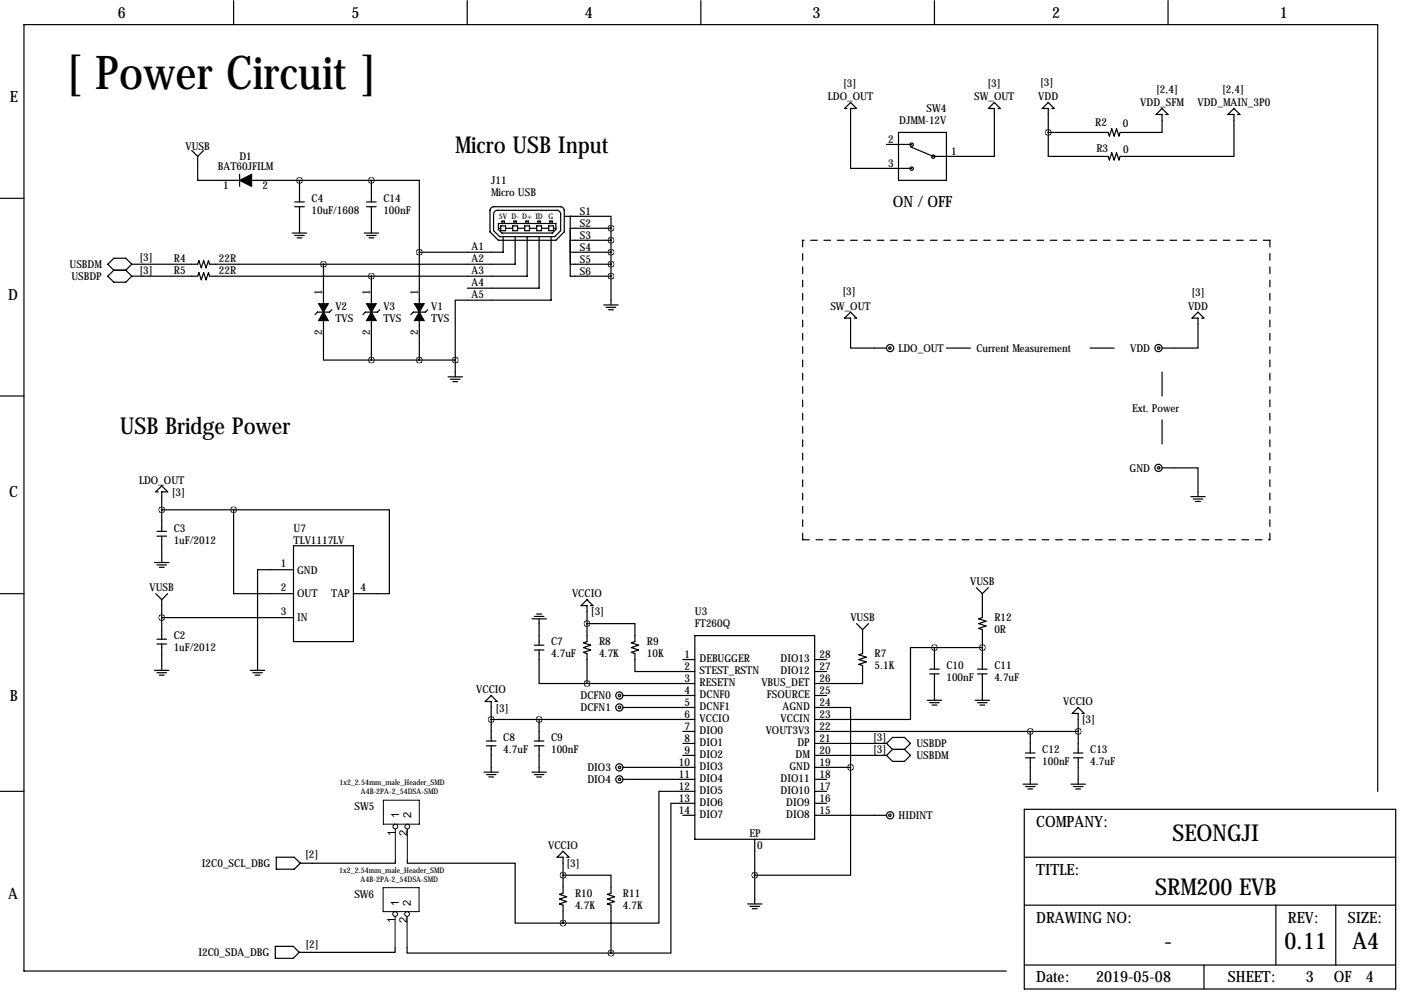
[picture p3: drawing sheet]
<svg xmlns="http://www.w3.org/2000/svg" width="297mm" height="211mm" viewBox="0 0 297 211" stroke-linecap="round" stroke-linejoin="round" font-family="sans-serif">
<g fill="none" stroke="#000" stroke-width=".25">
<path d="M49.5 .1v5.1M99.1 .1v5.1M148.6 .1v5.1M198.1 .1v5.1M247.6 .1v5.1M40.6 31.9l1.3 1.3M41.9 33.2v5h8.9M43.2 31.9l-1.3 1.3M50.8 37v2.5M53.3 38.2h25.4M63.5 38.2v4.6M78.7 38.2h10.2v15.3"/>
<path d="M78.7 38.2v4.6M179.6 23h-.5l1.2-1.3 1.3 1.3h-1.3v12.7h13M188 30.6h5.3M190.5 28.1h10.2v10.1h-10.2zM211.6 23h.5l-1.3-1.3-1.3 1.3h1.3v10.2h-12.9l-4.9-2.1M223 23h.5l-1.3-1.3-1.2 1.3h1.2v5.1M247.1 24.3h.5l-1.2-1.3-1.3 1.3h1.3v3.8h-8.9l-.3 .7-.5-1.5-.5 1.5-.5-1.5-.5 1.5-.3-.7h-12.7M262.4 24.3h.5l-1.3-1.3-1.3 1.3h1.3v8.9h-24.1l-.3 .7-.5-1.5-.5 1.5-.5-1.5-.5 1.5-.3-.7h-12.7v-5.1M0 42.1h5.1M24.1 57.3h2.6M24.1 57.3l-1.2 1.3 1.2 1.2h2.6l1.2-1.2M26.7 57.3l1.2 1.3"/>
<path d="M27.9 56l-1.2-1.2h-2.6l-1.2 1.2 1.2 1.3M27.9 56l-1.2 1.3M62 49.4h3M62.5 43.8h2M62.5 42.8h2M62.5 49.9h2M63 50.4h1M63.5 43.8v5.6M68.6 56v8.4M77.2 49.4h3.1M77.7 43.8h2.1M77.7 42.8h2.1"/>
<path d="M77.7 49.9h2.1M78.2 50.4h1M78.7 43.8v5.6M78.7 58.6v5.8M88.9 53.5v10.9M103.9 44.6v4.6l1.8 1.7h12.2l1.7-1.7v-4.6M104.6 43.8h14.3M104.7 43.8a.81 .81 0 0 0-.8 .8M104.9 44.8l.5-.2h12.7a.82 .82 0 0 1 .8 .8v3.5l-1.3 1.3h-11.7l-1.3-1.3v-3.5zM105.7 47.4h12.2v1.3l-.8 .7h-10.7l-.7-.7zM105.7 48.4h.5M106.2 47.9h1v1h-1z"/>
<path d="M106.4 47.4v-.5h.5v.5M106.7 50.2v3.3h-17.8M107.2 48.4h1.5M108.7 47.9h1v1h-1zM109 47.4v-.5h.5v.5M109.2 50.2v5.8h-64.8l-.2-.7-.5 1.5-.5-1.5-.5 1.5-.5-1.5-.3 .7h-14M109.7 48.4h1.6M111.3 47.9h1v1h-1zM111.5 47.4v-.5h.5v.5M111.8 50.2v8.4h-67.4l-.2-.8-.5 1.5-.5-1.5-.5 1.5-.5-1.5-.3 .8h-14M112.3 48.4h1.5M113.8 47.9h1v1h-1z"/>
<path d="M114 47.4v-.5h.6v.5M114.3 50.2v10.9h-15.2M114.8 48.4h1.5M116.3 47.9h1v1h-1zM116.6 47.4v-.5h.5v.5M116.8 50.2v13.4h-20.3v12.7M117.3 48.4h.6M118.8 43.8a.81 .81 0 0 1 .8 .8M119.6 45.9h9.9v2.5M120.9 56h8.6M120.9 45.9v12.7h8.6M120.9 48.4h8.6"/>
<path d="M120.9 50.9h8.6M120.9 53.5h8.6M129.5 48.4v16.3M68.6 68v8.3h10.1M70.4 65.7l-.6 .5h-2.5l-.5 .5M78.7 68v8.3M78.7 76.3h17.8M80.5 65.7l-.5 .5h-2.5l-.5 .5M88.9 68v8.3M90.7 65.7l-.5 .5h-2.6l-.5 .5M95 79.9h3M96.5 76.3v3.6"/>
<path d="M128 64.7h3.1M128.5 65.2h2.1M129 65.7h1M181.1 67.5h.5l-1.3-1.3-1.2 1.3h1.2v6.3h7.7M200.7 73.8h5M231.1 73.8h5.1M246.4 78.9v5.1M254.8 67.5h.5l-1.3-1.3-1.3 1.3h1.3v6.3h-7.6M0 84h5.1M95.5 80.4h2M96 80.9h1M246.4 99.2h7.6v6.1"/>
<path d="M246.4 89v5.1M32.8 119.3h3M33.3 112.7h2M33.3 113.7h2M33.3 119.8h2M33.5 104.3h-.5l1.3-1.3 1.3 1.3h-1.3v8.4M34.3 113.7v5.6M34.3 108.1h15.2M49.5 108.1v17.8h12.7M49.5 108.1h33v17.8h-7.6M62.2 115.7h12.7v20.3h-12.7zM252.5 105.3h3"/>
<path d="M253 105.8h2M253.5 106.3h1M0 125.9h5.1M33 125.9l1.3 1.2M33.3 135.5h2M33.3 136.5h2M33.8 120.3h1M34.3 127.1v8.4M34.3 136.5v5.6M34.3 131h27.9M35.6 125.9l-1.3 1.2M62.2 120.8h-7.6v21.3"/>
<path d="M112.8 131.2h3M113.3 136.8h2M113.3 137.8h2M113.3 130.7h2M113.8 130.2h1M114.3 137.8v7.1h10.2M114.3 131.2v5.6M124.5 132.2h10.1v3.8l-.7 .3 1.5 .5-1.5 .5 1.5 .5-1.5 .5 .7 .3v3.8h12.7M125.2 128.4h.5l-1.2-1.3-1.3 1.3h1.3v7.6l-.8 .3 1.5 .5-1.5 .5 1.5 .5-1.5 .5 .8 .3v6.3M144.8 139.8h2.5M147.3 134.8h25.4v43.1h-25.4zM172.7 139.8h2.6"/>
<path d="M181.6 132.2l1.3 1.3M182.9 133.5v5.1l-.8 .2 1.5 .5-1.5 .5 1.5 .5-1.5 .6 .8 .2v3.8h-10.2M184.1 132.2l-1.2 1.3M198.1 137.3h-5.1v15.2h-20.3M198.1 137.3v4.6M198.1 137.3h10.2M207 124.6l1.3 1.3M208.3 125.9v5.1l-.8 .2 1.5 .5-1.5 .5 1.5 .5-1.5 .5 .8 .3v8.4M209.5 124.6l-1.2 1.3M32.8 142.1h3M33.3 142.6h2M33.8 143.1h1"/>
<path d="M53.1 142.1h3M53.6 142.6h2M54.1 143.1h1M103.1 157.1h2.1M103.1 158.1h2.1M104.1 152.5h43.2M104.1 158.1v5.6M104.9 148.7h.5l-1.3-1.2-1.2 1.2h1.2v8.4M113.3 157.1h2M113.3 158.1h2M114.3 152.5v4.6M114.3 158.1v5.6"/>
<path d="M124.5 144.9h22.8M132.1 147.5h15.2M132.1 150h15.2M144.8 155.1h2.5M144.8 157.6h2.5M172.7 150h7.6v12.7M172.7 142.4h2.6M172.7 147.5h2.6M172.7 155.1h55.9M172.7 157.6h15.3M188 157.6l1.2-1.2h2.6l1.2 1.2-1.2 1.3M188 157.6l1.2 1.3"/>
<path d="M189.2 158.9l-1.2 1.3M189.2 158.9h2.6M191.8 158.9l1.2 1.3-1.2 1.2h-2.6l-1.2-1.2M196.6 148.5h3M197.1 141.9h2M197.1 142.9h2M197.1 149h2M197.6 149.5h1M198.1 142.9v5.6M206.8 148.5h3M207.3 141.9h2M207.3 142.9h2"/>
<path d="M207.3 149h2M207.8 149.5h1M208.3 142.9v5.6M217.4 159.7h2.1M218.4 155.1v4.6M227.6 159.7h2M229.4 151.3h.5l-1.3-1.3-1.3 1.3h1.3v8.4M0 167.8h5.1M102.6 163.7h3.1M103.1 164.2h2.1M103.6 164.7h1M112.8 163.7h3"/>
<path d="M113.3 164.2h2M113.8 164.7h1M132.1 162.7h15.2M132.1 165.2h15.2M144.8 160.2h2.5M144.8 172.9h2.5M147.3 167.8h-7.6v27.9h-20.3M147.3 170.3h-5.1v31.8h-12.7M160 177.9v13.8M172.7 167.8h2.6M172.7 160.2h15.3M172.7 162.7h7.6"/>
<path d="M172.7 165.2h2.6M172.7 170.3h2.6M172.7 172.9h15.3M180.3 162.7v22.9h-20.3M216.9 166.3h3.1M217.2 171.6h78.7v38.1h-78.7zM217.4 160.7h2.1M217.4 166.8h2.1M217.9 167.3h1M218.4 160.7v5.6M227.1 166.3h3M227.6 160.7h2"/>
<path d="M227.6 166.8h2M228.1 167.3h1M228.6 160.7v5.6M292.1 167.8v-162.6h-287v200.7h208.3M58.6 181.8h3.8l1.3 1.2-1.3 1.3h-3.8zM83.8 182.4v.6h-20.1M86.4 182.4v.6h22.8v12.7h10.2M119.4 185.6h10.1v3.8l-.7 .2 1.5 .5-1.5 .5 1.5 .5-1.5 .6 .7 .2v10.2M120.1 181.8h.5l-1.2-1.3-1.3 1.3h1.3v7.6l-.8 .2 1.5 .5-1.5 .5 1.5 .5-1.5 .6 .8 .2v3.8M158.5 191.7h3M159 192.2h2M159.5 192.7h1"/>
<path d="M217.2 191.9h78.7M217.2 181.8h78.7M270.5 191.9v12.7M283.2 191.9v12.7M58.4 200.6h3.8l1.2 1.3-1.2 1.3h-3.8zM83.8 200.9v1h-20.4M86.3 200.9v1.2h43.2M217.2 204.6h78.7M255.3 204.6v5.1"/>
<circle cx="193.3" cy="30.7" r=".36"/>
<circle cx="193.3" cy="35.8" r=".36"/>
<circle cx="197.9" cy="33.2" r=".36"/>
<circle cx="188.7" cy="73.8" r=".25"/>
<circle cx="188.7" cy="73.8" r=".76"/>
<circle cx="245.6" cy="73.8" r=".76"/>
<circle cx="245.7" cy="73.8" r=".25"/>
<circle cx="245.6" cy="99.2" r=".76"/>
<circle cx="245.7" cy="99.2" r=".25"/>
<circle cx="131.3" cy="150" r=".76"/>
<circle cx="131.3" cy="147.5" r=".76"/>
<circle cx="131.4" cy="150" r=".25"/>
<circle cx="131.4" cy="147.5" r=".25"/>
<circle cx="131.3" cy="162.7" r=".76"/>
<circle cx="131.3" cy="165.2" r=".76"/>
<circle cx="131.4" cy="162.7" r=".25"/>
<circle cx="131.4" cy="165.2" r=".25"/>
<circle cx="188.7" cy="172.9" r=".25"/>
<circle cx="188.7" cy="172.9" r=".76"/>
</g>
<path d="M170.2 50.9v63.5M269.2 50.9h-99M170.2 114.4h99M269.2 114.4v-63.5" fill="none" stroke="#000" stroke-width=".25" stroke-dasharray="1.4 1.4"/>
<path d="M50.8 38.2l2.5-1.2v2.5zM67.6 64.4h2l-1 1.8zM68.6 66.2l1 1.8h-2zM77.7 64.4h2.1l-1.1 1.8zM78.7 66.2l1.1 1.8h-2.1zM87.9 64.4h2l-1 1.8zM88.9 66.2l1 1.8h-2z" fill="#000" stroke="#000" stroke-width=".25"/>
<g fill="none" stroke="#000" stroke-width=".21">
<path d="M81.3 169.7h7.6v5h-7.6zM83.8 175.8v6.6M86.4 175.8v6.6M81.2 188.2h7.6v5.1h-7.6zM83.8 194.3v6.6M86.3 194.3v6.6"/>
<circle cx="83.8" cy="175.2" r=".51"/>
<circle cx="86.4" cy="175.2" r=".51"/>
<circle cx="83.8" cy="193.8" r=".51"/>
<circle cx="86.3" cy="193.8" r=".51"/>
</g>
<path d="M129.5 48.4a.05 .05 0 0 0 .1 0 .05 .05 0 0 0-.1 0zM129.5 50.9a.05 .05 0 0 0 .1 0 .05 .05 0 0 0-.1 0zM129.5 53.5a.05 .05 0 0 0 .1 0 .05 .05 0 0 0-.1 0zM129.5 56a.05 .05 0 0 0 .1 0 .05 .05 0 0 0-.1 0zM129.5 58.6a.05 .05 0 0 0 .1 0 .05 .05 0 0 0-.1 0zM68.5 56a.05 .05 0 0 0 .1 0 .05 .05 0 0 0-.1 0zM78.7 58.6a.05 .05 0 0 0 .1 0 .05 .05 0 0 0-.1 0zM96.5 76.3a.05 .05 0 0 0 .1 0 .05 .05 0 0 0-.1 0zM78.7 76.3a.05 .05 0 0 0 .1 0 .05 .05 0 0 0-.1 0zM78.7 38.2a.05 .05 0 0 0 .1 0 .05 .05 0 0 0-.1 0zM34.2 131a.05 .05 0 0 0 .1 0 .05 .05 0 0 0-.1 0zM34.2 108.1a.05 .05 0 0 0 .1 0 .05 .05 0 0 0-.1 0zM49.5 108.1a.05 .05 0 0 0 .1 0 .05 .05 0 0 0-.1 0zM160 185.6a.05 .05 0 0 0 .1 0 .05 .05 0 0 0-.1 0zM180.3 162.7a.05 .05 0 0 0 .1 0 .05 .05 0 0 0-.1 0zM124.4 132.2a.05 .05 0 0 0 .1 0 .05 .05 0 0 0-.1 0zM104.1 152.5a.05 .05 0 0 0 .1 0 .05 .05 0 0 0-.1 0zM198.1 137.3a.05 .05 0 0 0 .1 0 .05 .05 0 0 0-.1 0zM218.4 155.1a.05 .05 0 0 0 .1 0 .05 .05 0 0 0-.1 0zM119.3 185.6a.05 .05 0 0 0 .1 0 .05 .05 0 0 0-.1 0zM208.2 137.3a.05 .05 0 0 0 .1 0 .05 .05 0 0 0-.1 0zM124.4 144.9a.05 .05 0 0 0 .1 0 .05 .05 0 0 0-.1 0zM119.3 195.7a.05 .05 0 0 0 .1 0 .05 .05 0 0 0-.1 0zM129.5 202.1a.05 .05 0 0 0 .1 0 .05 .05 0 0 0-.1 0zM222.2 28.1a.05 .05 0 0 0 .1 0 .05 .05 0 0 0-.1 0z" fill="#000" stroke="#000" stroke-width="1.3"/>
<text font-size="9.9" x="14" y="18.8">[ Power Circuit ]</text>
<g font-size="4.9">
<text x="96.5" y="32.3">Micro USB Input</text>
<text x="25.4" y="92">USB Bridge Power</text>
<text x="248.6" y="178.4">SEONGJI</text>
<text x="245" y="189.8">SRM200 EVB</text>
<text x="246.8" y="201.3">-</text>
<text x="272.3" y="201.3">0.11</text>
<text x="286.7" y="201.3">A4</text>
</g>
<g font-size="3.3">
<text x="25" y="3.8">6</text>
<text x="74.5" y="3.8">5</text>
<text x="124" y="3.8">4</text>
<text x="172.3" y="3.8">3</text>
<text x="223.1" y="3.8">2</text>
<text x="271.3" y="3.8">1</text>
<text x="2.1" y="21.6">E</text>
<text x="189.3" y="43.8">ON / OFF</text>
<text x="1.7" y="63.5">D</text>
<text x="1.9" y="105.4">C</text>
<text x="2.1" y="148.6">B</text>
<text x="219.7" y="175.3">COMPANY:</text>
<text x="219.7" y="185.4">TITLE:</text>
<text x="1.7" y="190.5">A</text>
<text x="219.7" y="195.6">DRAWING NO:</text>
<text x="273.1" y="195.6">REV:</text>
<text x="285.8" y="195.6">SIZE:</text>
<text x="219.7" y="208.3">Date:</text>
<text x="232.4" y="208.3">2019-05-08</text>
<text x="260.4" y="208.3">SHEET:</text>
<text x="276.9" y="208.3">3</text>
<text x="282.8" y="208.3">OF</text>
<text x="289.6" y="208.3">4</text>
</g>
<g font-size="2.4">
<text x="84.6" y="173.5" transform="rotate(-90 84.6 173.5)">1</text>
<text x="87.2" y="173.5" transform="rotate(-90 87.2 173.5)">2</text>
<text x="83.8" y="177.2" transform="rotate(-90 83.8 177.2)">1</text>
<text x="86.4" y="177.2" transform="rotate(-90 86.4 177.2)">2</text>
<text x="83.8" y="195.8" transform="rotate(-90 83.8 195.8)">1</text>
<text x="84.6" y="192" transform="rotate(-90 84.6 192)">1</text>
<text x="86.3" y="195.8" transform="rotate(-90 86.3 195.8)">2</text>
<text x="87.1" y="192" transform="rotate(-90 87.1 192)">2</text>
</g>
<g font-size="2.3">
<text x="175.5" y="21.3">LDO_OUT</text>
<text x="178.7" y="18.4">[3]</text>
<text x="196.4" y="23.8">SW4</text>
<text x="206.5" y="21.3">SW_OUT</text>
<text x="209.4" y="18.4">[3]</text>
<text x="220.1" y="21.3">VDD</text>
<text x="220.5" y="18.2">[3]</text>
<text x="241.8" y="22.5">VDD_SFM</text>
<text x="245.1" y="19.7">[2,4]</text>
<text x="253.9" y="22.5">VDD_MAIN_3P0</text>
<text x="259.1" y="19.7">[2,4]</text>
<text x="190.6" y="26.3">DJMM-12V</text>
<text x="232.2" y="26.8">R2</text>
<text x="238" y="26.9">0</text>
<text x="39.3" y="31.9">VUSB</text>
<text x="50.8" y="34">D1</text>
<text x="188.3" y="30.4">2</text>
<text x="188.3" y="35.4">3</text>
<text x="201.7" y="32.9">1</text>
<text x="232.4" y="32.2">R3</text>
<text x="238.1" y="32.3">0</text>
<text x="46.2" y="36">BAT60JFILM</text>
<text x="47.3" y="40.1">1</text>
<text x="55.6" y="40.1">2</text>
<text x="104.1" y="39">J11</text>
<text x="104.1" y="41.6">Micro USB</text>
<text x="66" y="42.9">C4</text>
<text x="66" y="45.4">10uF/1608</text>
<text x="81.3" y="42.9">C14</text>
<text x="81.3" y="45.4">100nF</text>
<text x="122.9" y="45.6">S1</text>
<text x="100" y="53">A1</text>
<text x="122.9" y="48.1">S2</text>
<text x="122.9" y="53.2">S4</text>
<text x="122.9" y="50.7">S3</text>
<text x="14.7" y="56.8">USBDM</text>
<text x="15.1" y="59.4">USBDP</text>
<text x="29.6" y="55.3">[3]</text>
<text x="29.6" y="58">[3]</text>
<text x="36.8" y="55.6">R4</text>
<text x="36.8" y="58.1">R5</text>
<text x="46.4" y="55.6">22R</text>
<text x="46.4" y="58.1">22R</text>
<text x="100" y="55.5">A2</text>
<text x="100" y="58.1">A3</text>
<text x="122.9" y="55.8">S5</text>
<text x="122.9" y="58.3">S6</text>
<text x="68.3" y="62.6" transform="rotate(-90 68.3 62.6)">1</text>
<text x="71.1" y="65.7">V2</text>
<text x="78.5" y="62.6" transform="rotate(-90 78.5 62.6)">1</text>
<text x="81.3" y="65.7">V3</text>
<text x="88.6" y="62.6" transform="rotate(-90 88.6 62.6)">1</text>
<text x="91.4" y="65.7">V1</text>
<text x="100" y="60.6">A4</text>
<text x="100" y="63.1">A5</text>
<text x="176.1" y="65.7">SW_OUT</text>
<text x="178.6" y="62.5">[3]</text>
<text x="251.9" y="65.7">VDD</text>
<text x="252.6" y="62.7">[3]</text>
<text x="68.3" y="70.9" transform="rotate(-90 68.3 70.9)">2</text>
<text x="71.1" y="68.3">TVS</text>
<text x="78.5" y="70.9" transform="rotate(-90 78.5 70.9)">2</text>
<text x="81.3" y="68.3">TVS</text>
<text x="88.6" y="70.9" transform="rotate(-90 88.6 70.9)">2</text>
<text x="91.4" y="68.3">TVS</text>
<text x="190.5" y="74.6">LDO_OUT</text>
<text x="207" y="74.6">Current Measurement</text>
<text x="239.6" y="74.6">VDD</text>
<text x="240" y="87.3">Ext. Power</text>
<text x="239.5" y="100">GND</text>
<text x="29.5" y="102.5">LDO_OUT</text>
<text x="36.4" y="105.1">[3]</text>
<text x="36.8" y="112.7">C3</text>
<text x="62.2" y="112.7">U7</text>
<text x="36.8" y="115.2">1uF/2012</text>
<text x="62.2" y="115.2">TLV1117LV</text>
<text x="31.7" y="125.4">VUSB</text>
<text x="59.5" y="120.3">1</text>
<text x="59.5" y="125.4">2</text>
<text x="63" y="121.6">GND</text>
<text x="76.5" y="125.4">4</text>
<text x="205.7" y="124.1">VUSB</text>
<text x="59.5" y="130.4">3</text>
<text x="63" y="126.7">OUT</text>
<text x="63" y="131.8">IN</text>
<text x="70.2" y="126.7">TAP</text>
<text x="121.3" y="126.7">VCCIO</text>
<text x="125.3" y="130.5">[3]</text>
<text x="147.3" y="130.5">U3</text>
<text x="180.3" y="131.8">VUSB</text>
<text x="210.8" y="131.8">R12</text>
<text x="36.8" y="135.6">C2</text>
<text x="116.8" y="136.8">C7</text>
<text x="127" y="136.8">R8</text>
<text x="137.2" y="136.8">R9</text>
<text x="147.3" y="133">FT260Q</text>
<text x="210.8" y="134.3">0R</text>
<text x="36.8" y="138.1">1uF/2012</text>
<text x="116.8" y="139.4">4.7uF</text>
<text x="127" y="139.4">4.7K</text>
<text x="137.2" y="139.4">10K</text>
<text x="145.1" y="139.6">1</text>
<text x="145.1" y="142.1">2</text>
<text x="148.3" y="140.4">DEBUGGER</text>
<text x="148.3" y="142.9">STEST_RSTN</text>
<text x="165.5" y="142.9">DIO12</text>
<text x="165.5" y="140.4">DIO13</text>
<text x="173.7" y="142.1">27</text>
<text x="173.7" y="139.6">28</text>
<text x="185.4" y="139.4">R7</text>
<text x="185.4" y="141.9">5.1K</text>
<text x="200.7" y="141.9">C10</text>
<text x="210.8" y="141.9">C11</text>
<text x="101" y="147">VCCIO</text>
<text x="123.1" y="148.3">DCFN0</text>
<text x="145.1" y="144.7">3</text>
<text x="145.1" y="147.2">4</text>
<text x="145.1" y="149.7">5</text>
<text x="148.3" y="145.5">RESETN</text>
<text x="148.3" y="148">DCNF0</text>
<text x="161.4" y="145.5">VBUS_DET</text>
<text x="162.6" y="148">FSOURCE</text>
<text x="173.7" y="149.7">24</text>
<text x="173.7" y="147.2">25</text>
<text x="173.7" y="144.7">26</text>
<text x="200.7" y="144.5">100nF</text>
<text x="210.8" y="144.5">4.7uF</text>
<text x="225.4" y="149.5">VCCIO</text>
<text x="105" y="151.1">[3]</text>
<text x="123.1" y="150.8">DCFN1</text>
<text x="145.1" y="152.3">6</text>
<text x="145.1" y="154.8">7</text>
<text x="148.3" y="150.6">DCNF1</text>
<text x="148.3" y="153.1">VCCIO</text>
<text x="148.3" y="155.6">DIO0</text>
<text x="162.3" y="155.6">VOUT3V3</text>
<text x="165.5" y="153.1">VCCIN</text>
<text x="165.9" y="150.6">AGND</text>
<text x="173.7" y="154.8">22</text>
<text x="173.7" y="152.3">23</text>
<text x="229.3" y="153.2">[3]</text>
<text x="106.7" y="157.2">C8</text>
<text x="106.7" y="159.7">4.7uF</text>
<text x="116.8" y="157.2">C9</text>
<text x="116.8" y="159.7">100nF</text>
<text x="145.1" y="157.4">8</text>
<text x="145.1" y="159.9">9</text>
<text x="148.3" y="158.2">DIO1</text>
<text x="148.3" y="160.7">DIO2</text>
<text x="168.7" y="160.7">DM</text>
<text x="169.1" y="158.2">DP</text>
<text x="173.7" y="159.9">20</text>
<text x="173.7" y="157.4">21</text>
<text x="185.1" y="159.6">[3]</text>
<text x="185.1" y="157">[3]</text>
<text x="194.3" y="161">USBDM</text>
<text x="194.3" y="158.4">USBDP</text>
<text x="221" y="159.7">C12</text>
<text x="231.1" y="159.7">C13</text>
<text x="124.5" y="163.5">DIO3</text>
<text x="124.5" y="166">DIO4</text>
<text x="143.9" y="162.4">10</text>
<text x="143.9" y="165">11</text>
<text x="143.9" y="167.5">12</text>
<text x="148.3" y="163.3">DIO3</text>
<text x="148.3" y="165.8">DIO4</text>
<text x="165.5" y="165.8">DIO11</text>
<text x="167.4" y="163.3">GND</text>
<text x="173.7" y="167.5">17</text>
<text x="173.7" y="165">18</text>
<text x="173.7" y="162.4">19</text>
<text x="221" y="162.2">100nF</text>
<text x="231.1" y="162.2">4.7uF</text>
<text x="75.2" y="171.8">SW5</text>
<text x="143.9" y="170.1">13</text>
<text x="143.9" y="172.6">14</text>
<text x="148.3" y="168.3">DIO5</text>
<text x="148.3" y="170.9">DIO6</text>
<text x="148.3" y="173.4">DIO7</text>
<text x="165.5" y="168.3">DIO10</text>
<text x="166.7" y="173.4">DIO8</text>
<text x="166.7" y="170.9">DIO9</text>
<text x="173.7" y="172.6">15</text>
<text x="173.7" y="170.1">16</text>
<text x="190.5" y="173.7">HIDINT</text>
<text x="158.9" y="177.5">EP</text>
<text x="42.8" y="183.8">I2C0_SCL_DBG</text>
<text x="64.7" y="181.9">[2]</text>
<text x="116.2" y="180">VCCIO</text>
<text x="120.1" y="183.8">[3]</text>
<text x="160.5" y="180.1">0</text>
<text x="75.1" y="190.3">SW6</text>
<text x="121.9" y="190.2">R10</text>
<text x="132.1" y="190.2">R11</text>
<text x="121.9" y="192.7">4.7K</text>
<text x="132.1" y="192.7">4.7K</text>
<text x="42.1" y="202.7">I2C0_SDA_DBG</text>
<text x="64.7" y="200.9">[2]</text>
</g>
<g font-size="1.6">
<text x="105.8" y="46.4">5V D- D+ ID G</text>
<text x="72" y="166.5">1x2_2.54mm_male_Header_SMD</text>
<text x="76.5" y="168.4">A4B-2PA-2_54DSA-SMD</text>
<text x="71.9" y="185.1">1x2_2.54mm_male_Header_SMD</text>
<text x="76.5" y="187">A4B-2PA-2_54DSA-SMD</text>
</g>
</svg>
